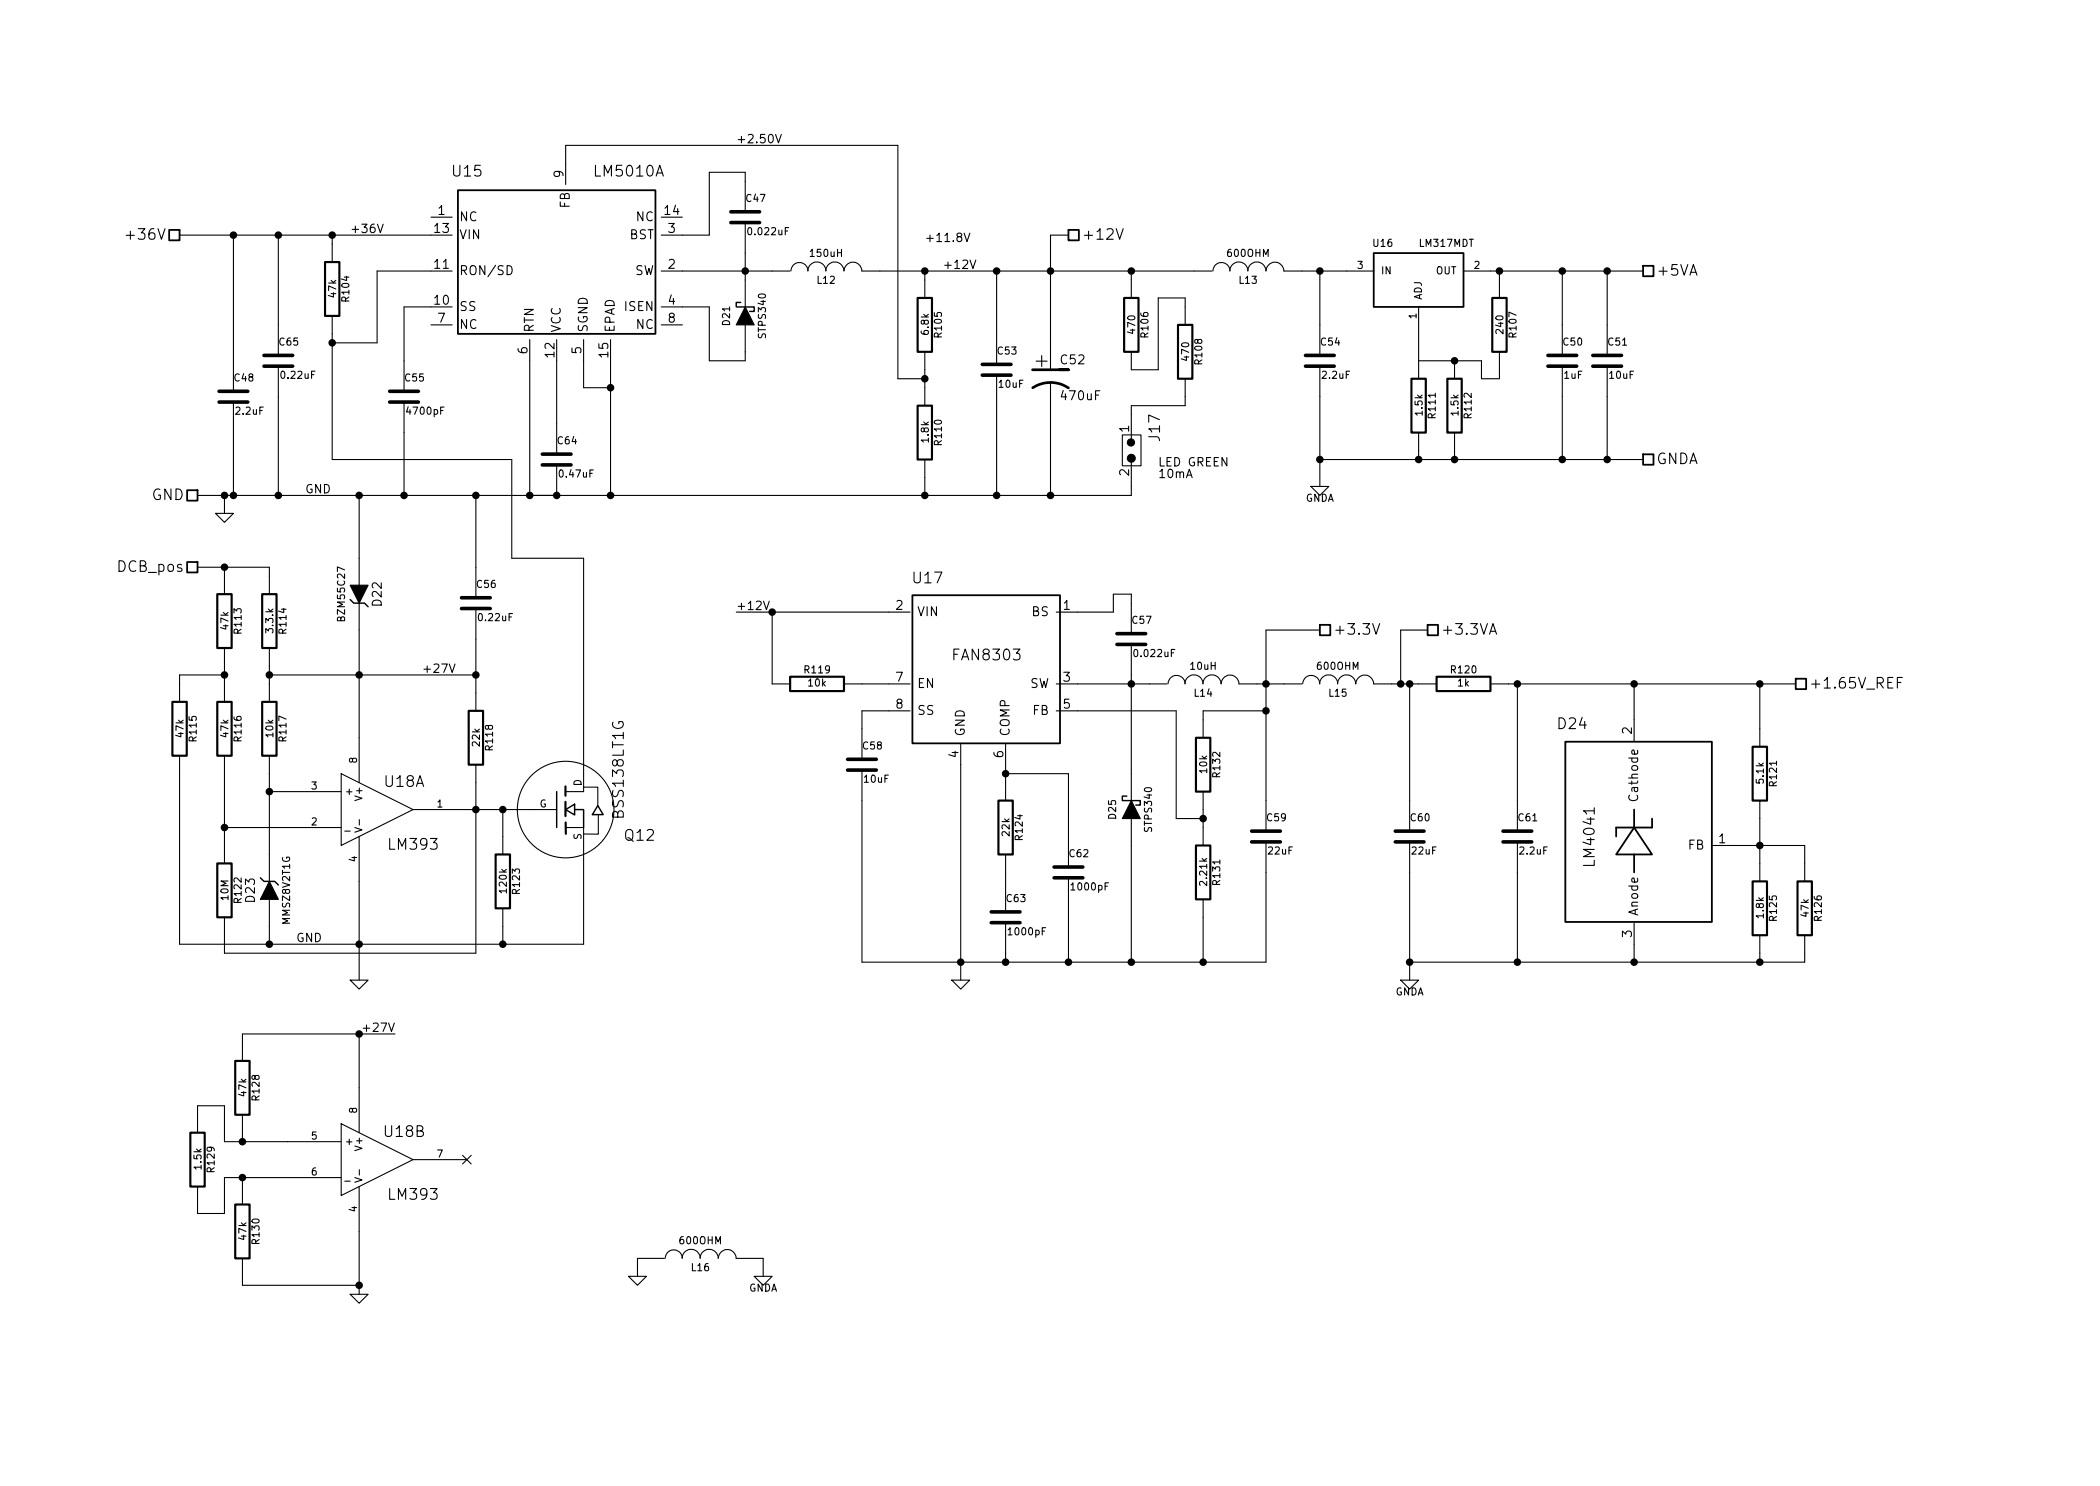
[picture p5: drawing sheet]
<svg xmlns="http://www.w3.org/2000/svg" width="297mm" height="210mm" viewBox="0 0 297 210" stroke-linecap="round" stroke-linejoin="round" font-family="sans-serif">
<g fill="none" stroke="#000" stroke-width=".15">
<path d="M109.7 19l.4 1.2 .4-1.2M17.9 33.3h1.1M25.4 33.3h38.6M33 33.3v22.1M39.4 33.3v17M47 33.3v3.8M53.4 31.7l.4 1.2 .4-1.2M61 30.7h3M64 38.3h-10.7v10.2h-6.3M71.7 37.6a.66 .66 0 0 1 .7 .5 .66 .66 0 0 1-.4 .8h-.3zM80 26.1v-5.5h47v33h3.8M93.5 38.3h18.3"/>
<path d="M93.5 30.7h3M105.4 30v-5.6h-5.1v8.9h-6.8M105.4 31.5v11.9M111.9 38.3a1.19 1.19 0 0 1 1.2-1.1 1.19 1.19 0 0 1 1.2 1.1 1.27 1.27 0 0 1 1.2-1.2 1.27 1.27 0 0 1 1.3 1.2 1.27 1.27 0 0 1 1.3-1.2 1.27 1.27 0 0 1 1.3 1.2M119.4 38.3a1.24 1.24 0 0 1 1.3-1.2 1.24 1.24 0 0 1 1.2 1.2M121.9 38.3h49.5M130.8 38.3v3.9M136.4 33l.4 1.2 .4-1.2M137.2 36.8l.4 1.2 .4-1.2M141 38.3v13.3M151.1 33.3h-2.5v19M157.9 32.4l.5 1.5 .5-1.5"/>
<path d="M160 38.3v3.9M171.6 38.3a1.19 1.19 0 0 1 1.2-1.1 1.19 1.19 0 0 1 1.2 1.1 1.27 1.27 0 0 1 1.2-1.2 1.27 1.27 0 0 1 1.3 1.2 1.27 1.27 0 0 1 1.3-1.2 1.27 1.27 0 0 1 1.2 1.2M179.1 38.3a1.24 1.24 0 0 1 1.3-1.2 1.24 1.24 0 0 1 1.2 1.2M181.6 38.3h12.7M186.7 38.3v12M207 38.3h25.4M212.1 38.3v3.9M221 38.3v12M227.3 38.3v12M33 56.9v13.2M39.4 51.8v18.3M47 44.7v20.3h25.4v14h10.1v33h-2.5"/>
<path d="M57.1 56.9v13.2M61 46h3M64 43.4h-6.9v12M74.9 48.1v22M78.7 48.1v16.2M82.5 48.1v6.8h3.9M86.4 48.1v22M93.5 43.4h6.8v7.6h5.1v-5M93.5 46h3M130.8 49.8v7.6M141 53.1v17M148.6 54.1v16"/>
<path d="M167.6 46v-3.8h-3.8v10.1h-3.8v-2.5M167.6 53.6v3.8h-7.6v5.3M186.7 51.8v17M200.7 43.4v10.2M205.7 51v2.6M212.1 49.8v3.8h-2.6v-2.6h-8.8M221 51.8v13.2M227.3 51.8v13.2M30.5 72.6h2.5l-1.3 1.3zM31.7 70.1v2.5M50.8 70.1v12.7M67.3 70.1v14.5"/>
<path d="M78.7 65.8v4.3M130.8 65v5.1M158.7 61.5h2.7v4.4h-2.7zM160 64.8v5.3h-132.1M185.4 68.8h2.6l-1.3 1.3zM186.7 65h45.7M200.7 61.2v3.8M205.7 61.2v3.8M27.9 80.3h10.2v3.8M31.7 80.3v3.8M31.7 91.7v7.6M31.7 95.5h-6.3v3.8"/>
<path d="M38.1 91.7v7.6M38.1 95.5h29.2M50.8 85.3v25.4M63.6 93.9l.4 1.2 .4-1.2M67.3 86.1v14.5M104.1 86.6h24.6M108 85.1l.4 1.2 .4-1.2M109.2 86.6v10.2h2.6M119.4 96.8h9.3M149.4 86.6h8.1v-2.5h2.5v5.6M149.4 96.8h15.7M160 91.2v22.1"/>
<path d="M165.2 96.7a1.19 1.19 0 0 1 1.2-1.1 1.19 1.19 0 0 1 1.2 1.2M167.6 96.7a1.27 1.27 0 0 1 1.3-1.2 1.27 1.27 0 0 1 1.3 1.3M170.2 96.7a1.27 1.27 0 0 1 1.2-1.2 1.27 1.27 0 0 1 1.3 1.3M172.7 96.7a1.24 1.24 0 0 1 1.3-1.2 1.24 1.24 0 0 1 1.2 1.3M175.3 96.8h8.8M184.3 96.7a1.19 1.19 0 0 1 1.2-1.1 1.19 1.19 0 0 1 1.2 1.2M186.7 96.7a1.27 1.27 0 0 1 1.2-1.2 1.27 1.27 0 0 1 1.3 1.3M186.7 89.1h-7.6v28.5M189.2 96.7a1.27 1.27 0 0 1 1.3-1.2 1.27 1.27 0 0 1 1.2 1.3M191.8 96.7a1.24 1.24 0 0 1 1.3-1.2 1.24 1.24 0 0 1 1.2 1.3M194.2 88.2l.4 1.5 .5-1.5M194.3 96.8h8.9"/>
<path d="M199.4 96.8v20.8M201.9 89.1h-3.8v7.7M210.7 89.7l.5-1.5 .5 1.5M210.8 89.3h.7M210.8 96.8h43.2M214.6 96.8v20.8M231.1 96.8v8M248.9 96.8v8.9M268.4 96.6h.5M269.1 95.9h-.7v1.5M25.4 106.9v26.7h57.1v-16.5h-2.5M31.7 117.1h16.6"/>
<path d="M31.7 106.9v15.3M38.1 112h10.2M38.1 106.9v17.8M48.3 109.5l10.1 5-10.1 5.1zM50.2 117.1l1 .3-1 .3M50.8 118.4v20.3M50.8 116v.7M58.4 114.5h20.3M67.3 108.2v26.7h-35.6v-5.1M71.1 114.5v6.4M82.5 111.4h2.1v2.6M84.6 115.3v2.7h-2"/>
<path d="M121.9 109v27.1h57.2v-17M128.7 100.6h-6.8v6.8M135.9 105.2v33.5M142.2 105.2v8.1M142.2 109.5h8.9v13.2M149.4 100.6h17v15.2h3.8M160 115.8v20.3M170.2 112v7.6M179.1 100.6h-8.9v3.8M199.4 119.1v19.6M214.6 119.1v17M225.5 114.3v.9"/>
<path d="M242.1 119.6h13.2v5.1M248.9 113.3v11.4M38.1 127.2v6.4M49.5 138.7h2.6l-1.3 1.2zM71.1 128.5v5.1M134.6 138.7h2.6l-1.3 1.2zM142.2 120.9v8.1M142.2 130.6v5.5M151.1 124.2v11.9M170.2 127.2v8.9M198.1 138.7h2.6l-1.3 1.2zM231.1 130.6v5.5"/>
<path d="M248.9 132.3v3.8M255.3 132.3v3.8h-55.9M34.3 157.7v3.8M48.3 159l10.1 5.1-10.1 5.1zM50.8 146.3v14M51.4 145.5h.9M55.9 146.3h-21.6v3.8M27.9 160.3v-3.8h3.8v5h16.6M34.3 166.6v3.8M34.3 178v3.9h16.5M48.3 166.6h-16.6v5.1h-3.8v-3.8M50.2 166.6l1 .3-1 .4"/>
<path d="M50.8 167.9v15.2M50.8 165.5v.8M58.4 164.1h7.6M65.4 163.5l1.2 1.2M66.6 163.5l-1.2 1.2M94 178h-3.8v2.6M94.1 178a1.19 1.19 0 0 1 1.2-1.1 1.19 1.19 0 0 1 1.2 1.1M96.5 178a1.27 1.27 0 0 1 1.3-1.2 1.27 1.27 0 0 1 1.2 1.2M99 178a1.27 1.27 0 0 1 1.3-1.2 1.27 1.27 0 0 1 1.3 1.2M101.6 178a1.24 1.24 0 0 1 1.3-1.2 1.24 1.24 0 0 1 1.2 1.2M104.1 178h3.8v2.6M49.5 183.1h2.6l-1.3 1.3z"/>
<path d="M88.9 180.6h2.5l-1.2 1.3zM106.7 180.6h2.5l-1.3 1.3z"/>
<circle cx="80" cy="114.5" r="6.8"/>
</g>
<g fill="none" stroke="#000" stroke-width=".25">
<path d="M23.9 32.5h1.5v1.5h-1.5zM64.8 26.9h27.9v20.3h-27.9zM151.1 32.5h1.5v1.5h-1.5zM194.3 35.8h12.7v7.6h-12.7zM232.4 37.6h1.5v1.5h-1.5zM26.5 69.4h1.4v1.4h-1.4zM26.5 79.5h1.4v1.5h-1.4zM232.4 64.3h1.5v1.5h-1.5zM129.1 84.2h20.8v21h-20.8zM186.7 88.4h1.5v1.5h-1.5zM201.9 88.4h1.5v1.5h-1.5zM254 96h1.5v1.5h-1.5z"/>
<path d="M221.4 104.9h20.7v25.5h-20.7zM231.1 117.1l2.6 3.8h-5.1zM231.1 114.5v2.6M233.7 115.8v1.3h-5.1v1.3M231.1 120.9v2.5"/>
</g>
<g fill="none" stroke="#000" stroke-width=".3">
<path d="M46 37.1h2v7.6h-2zM129.8 57.4h2v7.6h-2zM129.8 42.2h2v7.6h-2zM159 42.2h2v7.6h-2zM166.6 46h2.1v7.6h-2.1zM199.6 53.6h2.1v7.6h-2.1zM204.7 53.6h2.1v7.6h-2.1zM211.1 42.2h2v7.6h-2zM24.4 99.3h2v7.6h-2zM30.7 84.1h2.1v7.6h-2.1zM30.7 99.3h2.1v7.6h-2.1zM37.1 84.1h2v7.6h-2z"/>
<path d="M37.1 99.3h2v7.6h-2zM111.8 95.8h7.6v2h-7.6zM203.2 95.8h7.6v2h-7.6zM66.3 100.6h2v7.6h-2zM80 111.3v1.3M80 113.5v2M80 116.4v1.6M141.2 113.3h2.1v7.6h-2.1zM169.2 104.4h2v7.6h-2zM169.2 119.6h2v7.6h-2zM247.9 105.7h2v7.6h-2zM30.7 122.2h2.1v7.6h-2.1z"/>
<path d="M70.1 120.9h2v7.6h-2zM247.9 124.7h2v7.6h-2zM254.3 124.7h2v7.6h-2zM33.3 150.1h2v7.6h-2zM26.9 160.3h2.1v7.6h-2.1zM33.3 170.4h2v7.6h-2z"/>
</g>
<g fill="none" stroke="#000" stroke-width=".51">
<path d="M103.4 31.5h4M103.4 30h4M31 56.9h4.1M31 55.4h4.1M37.3 51.8h4.1M37.3 50.3h4.1M55.1 56.9h4.1M55.1 55.4h4.1M138.9 53.1h4.1M138.9 51.6h4.1M184.7 51.8h4M184.7 50.3h4"/>
<path d="M218.9 51.8h4.1M218.9 50.3h4.1M225.3 51.8h4.1M225.3 50.3h4.1M76.7 65.8h4.1M76.7 64.3h4.1M65.3 86.1h4M65.3 84.6h4M158 91.2h4.1M158 89.7h4.1M119.9 109h4.1M119.9 107.4h4.1"/>
<path d="M177 119.1h4.1M177 117.6h4.1M197.4 119.1h4M197.4 117.6h4M212.6 119.1h4.1M212.6 117.6h4.1M140.2 130.6h4.1M140.2 129h4.1M149.1 124.2h4.1M149.1 122.7h4.1"/>
</g>
<g fill="#000" stroke="#000" stroke-width=".15">
<path d="M105.4 43.4l1.3 2.6h-2.6zM49.5 82.8h2.6l-1.3 2.5zM160 113.3l1.3 2.5h-2.6zM38.1 124.7l1.3 2.5h-2.6z"/>
<circle cx="160" cy="62.6" r=".51"/>
<circle cx="160" cy="64.8" r=".56"/>
</g>
<path d="M104.8 42.8h-.7v.6h2.6v.7h-.7M49.5 84.8l.5 .5h1.6l.5 .5M78.7 112v5.1M80 114.5l1.3-.7v1.5zM81.3 114.5h1.2v2.6M84.6 114l.7 1.3h-1.5zM159.4 112.6h-.7v.7h2.6v.6h-.6M36.8 124.2l.5 .5h1.6l.5 .5" fill="none" stroke="#000" stroke-width=".2"/>
<path d="M146 52.3h5.1h-1.2M146.1 54.9a4.6 4.6 0 0 1 5 0" fill="none" stroke="#000" stroke-width=".38"/>
<g fill="#000" stroke="#000" stroke-width=".25">
<circle cx="33" cy="33.3" r=".41"/>
<circle cx="39.4" cy="33.3" r=".41"/>
<circle cx="47" cy="33.3" r=".41"/>
<circle cx="105.4" cy="38.3" r=".41"/>
<circle cx="130.8" cy="38.3" r=".41"/>
<circle cx="141" cy="38.3" r=".41"/>
<circle cx="148.6" cy="38.3" r=".41"/>
<circle cx="160" cy="38.3" r=".41"/>
<circle cx="186.7" cy="38.3" r=".41"/>
<circle cx="212.1" cy="38.3" r=".41"/>
<circle cx="221" cy="38.3" r=".41"/>
<circle cx="227.3" cy="38.3" r=".41"/>
<circle cx="47" cy="48.5" r=".41"/>
<circle cx="86.4" cy="54.9" r=".41"/>
<circle cx="130.8" cy="53.6" r=".41"/>
<circle cx="205.7" cy="51" r=".41"/>
<circle cx="31.7" cy="70.1" r=".41"/>
<circle cx="33" cy="70.1" r=".41"/>
<circle cx="39.4" cy="70.1" r=".41"/>
<circle cx="50.8" cy="70.1" r=".41"/>
<circle cx="57.1" cy="70.1" r=".41"/>
<circle cx="67.3" cy="70.1" r=".41"/>
<circle cx="74.9" cy="70.1" r=".41"/>
<circle cx="78.7" cy="70.1" r=".41"/>
<circle cx="86.4" cy="70.1" r=".41"/>
<circle cx="130.8" cy="70.1" r=".41"/>
<circle cx="141" cy="70.1" r=".41"/>
<circle cx="148.6" cy="70.1" r=".41"/>
<circle cx="186.7" cy="65" r=".41"/>
<circle cx="200.7" cy="65" r=".41"/>
<circle cx="205.7" cy="65" r=".41"/>
<circle cx="221" cy="65" r=".41"/>
<circle cx="227.3" cy="65" r=".41"/>
<circle cx="31.7" cy="95.5" r=".41"/>
<circle cx="31.7" cy="80.3" r=".41"/>
<circle cx="38.1" cy="95.5" r=".41"/>
<circle cx="50.8" cy="95.5" r=".41"/>
<circle cx="67.3" cy="95.5" r=".41"/>
<circle cx="109.2" cy="86.6" r=".41"/>
<circle cx="160" cy="96.8" r=".41"/>
<circle cx="179.1" cy="96.8" r=".41"/>
<circle cx="198.1" cy="96.8" r=".41"/>
<circle cx="199.4" cy="96.8" r=".41"/>
<circle cx="214.6" cy="96.8" r=".41"/>
<circle cx="231.1" cy="96.8" r=".41"/>
<circle cx="248.9" cy="96.8" r=".41"/>
<circle cx="31.7" cy="117.1" r=".41"/>
<circle cx="38.1" cy="112" r=".41"/>
<circle cx="67.3" cy="114.5" r=".41"/>
<circle cx="71.1" cy="114.5" r=".41"/>
<circle cx="142.2" cy="109.5" r=".41"/>
<circle cx="170.2" cy="115.8" r=".41"/>
<circle cx="179.1" cy="100.6" r=".41"/>
<circle cx="248.9" cy="119.6" r=".41"/>
<circle cx="38.1" cy="133.6" r=".41"/>
<circle cx="50.8" cy="133.6" r=".41"/>
<circle cx="71.1" cy="133.6" r=".41"/>
<circle cx="135.9" cy="136.1" r=".41"/>
<circle cx="142.2" cy="136.1" r=".41"/>
<circle cx="151.1" cy="136.1" r=".41"/>
<circle cx="160" cy="136.1" r=".41"/>
<circle cx="170.2" cy="136.1" r=".41"/>
<circle cx="199.4" cy="136.1" r=".41"/>
<circle cx="214.6" cy="136.1" r=".41"/>
<circle cx="231.1" cy="136.1" r=".41"/>
<circle cx="248.9" cy="136.1" r=".41"/>
<circle cx="50.8" cy="146.3" r=".41"/>
<circle cx="34.3" cy="166.6" r=".41"/>
<circle cx="34.3" cy="161.5" r=".41"/>
<circle cx="50.8" cy="181.9" r=".41"/>
</g>
<text font-size="2.8" x="146.5" y="52.1">+</text>
<g font-size="2.1">
<text x="64.1" y="25.1">U15</text>
<text x="84.3" y="25.1">LM5010A</text>
<text x="18.6" y="34">+36V</text>
<text x="153" y="34">+12V</text>
<text x="234.3" y="39.1">+5VA</text>
<text x="164.2" y="62.3" transform="rotate(-90 164.2 62.3)">J17</text>
<text x="234.3" y="65.8">GNDA</text>
<text x="21.4" y="70.8">GND</text>
<text x="16.6" y="81">DCB_pos</text>
<text x="129.2" y="82.6">U17</text>
<text x="188.6" y="89.9">+3.3V</text>
<text x="203.8" y="89.9">+3.3VA</text>
<text x="135" y="93.5">FAN8303</text>
<text x="255.9" y="97.5">+1.65V_REF</text>
<text x="220.4" y="103.2">D24</text>
<text x="54.4" y="111.4">U18A</text>
<text x="88.3" y="115.6" transform="rotate(-90 88.3 115.6)">BSS138LT1G</text>
<text x="88.4" y="119">Q12</text>
<text x="55.1" y="120.3">LM393</text>
<text x="225.7" y="122.3" transform="rotate(-90 225.7 122.3)">LM4041</text>
<text x="54.4" y="161">U18B</text>
<text x="55.1" y="169.8">LM393</text>
</g>
<g font-size="1.8">
<text x="79.8" y="25.1" transform="rotate(-90 79.8 25.1)">9</text>
<text x="80.6" y="29.5" transform="rotate(-90 80.6 29.5)">FB</text>
<text x="61.5" y="33">13</text>
<text x="62" y="30.5">1</text>
<text x="65" y="31.4">NC</text>
<text x="65" y="33.9">VIN</text>
<text x="89" y="33.9">BST</text>
<text x="89.9" y="31.4">NC</text>
<text x="94.1" y="30.5">14</text>
<text x="94.5" y="33">3</text>
<text x="61.5" y="38.1">11</text>
<text x="65" y="39">RON/SD</text>
<text x="89.7" y="39">SW</text>
<text x="94.5" y="38.1">2</text>
<text x="61.5" y="43.2">10</text>
<text x="62" y="45.7">7</text>
<text x="65" y="46.6">NC</text>
<text x="65" y="44.1">SS</text>
<text x="75.6" y="47" transform="rotate(-90 75.6 47)">RTN</text>
<text x="79.4" y="47" transform="rotate(-90 79.4 47)">VCC</text>
<text x="83.2" y="47" transform="rotate(-90 83.2 47)">SGND</text>
<text x="87" y="47" transform="rotate(-90 87 47)">EPAD</text>
<text x="88.4" y="44.1">ISEN</text>
<text x="89.9" y="46.6">NC</text>
<text x="94.5" y="43.2">4</text>
<text x="94.5" y="45.7">8</text>
<text x="74.7" y="50" transform="rotate(-90 74.7 50)">6</text>
<text x="78.5" y="50.5" transform="rotate(-90 78.5 50.5)">12</text>
<text x="82.3" y="50" transform="rotate(-90 82.3 50)">5</text>
<text x="86.1" y="50.5" transform="rotate(-90 86.1 50.5)">15</text>
<text x="150.1" y="51.6">C52</text>
<text x="150.3" y="56.7">470uF</text>
<text x="159.8" y="61.1" transform="rotate(-90 159.8 61.1)">1</text>
<text x="159.8" y="67.3" transform="rotate(-90 159.8 67.3)">2</text>
<text x="54.1" y="85.7" transform="rotate(-90 54.1 85.7)">D22</text>
<text x="126.7" y="86.4">2</text>
<text x="129.7" y="87.2">VIN</text>
<text x="145.9" y="87.2">BS</text>
<text x="150.4" y="86.4">1</text>
<text x="126.7" y="96.5">7</text>
<text x="126.7" y="100.3">8</text>
<text x="129.7" y="97.4">EN</text>
<text x="129.7" y="101.2">SS</text>
<text x="145.5" y="97.4">SW</text>
<text x="146" y="101.2">FB</text>
<text x="150.4" y="96.5">3</text>
<text x="150.4" y="100.3">5</text>
<text x="135.6" y="107.2" transform="rotate(-90 135.6 107.2)">4</text>
<text x="136.5" y="104.2" transform="rotate(-90 136.5 104.2)">GND</text>
<text x="142" y="107.2" transform="rotate(-90 142 107.2)">6</text>
<text x="142.9" y="104.2" transform="rotate(-90 142.9 104.2)">COMP</text>
<text x="230.9" y="103.8" transform="rotate(-90 230.9 103.8)">2</text>
<text x="231.8" y="112.9" transform="rotate(-90 231.8 112.9)">Cathode</text>
<text x="243.1" y="119.4">1</text>
<text x="238.7" y="120.3">FB</text>
<text x="36.1" y="127.6" transform="rotate(-90 36.1 127.6)">D23</text>
<text x="231.8" y="129.6" transform="rotate(-90 231.8 129.6)">Anode</text>
<text x="230.9" y="132.6" transform="rotate(-90 230.9 132.6)">3</text>
</g>
<g font-size="1.7">
<text x="104.1" y="20.3">+2.50V</text>
<text x="49.5" y="33">+36V</text>
<text x="130.8" y="34.3">+11.8V</text>
<text x="133.3" y="38.1">+12V</text>
<text x="43.2" y="69.8">GND</text>
<text x="163.8" y="66">LED GREEN</text>
<text x="163.8" y="67.7">10mA</text>
<text x="104.1" y="86.4">+12V</text>
<text x="59.7" y="95.2">+27V</text>
<text x="41.9" y="133.3">GND</text>
<text x="51.9" y="146">+27V</text>
</g>
<g font-size="1.4">
<text x="105.6" y="28.6">C47</text>
<text x="106" y="33.3">0.022uF</text>
<text x="194.3" y="35">U16</text>
<text x="200.8" y="35">LM317MDT</text>
<text x="114.7" y="36.4">150uH</text>
<text x="115.6" y="40.2">L12</text>
<text x="173.7" y="36.4">600OHM</text>
<text x="175.3" y="40.2">L13</text>
<text x="192" y="38.1">3</text>
<text x="195.3" y="38.9">IN</text>
<text x="203" y="38.9">OUT</text>
<text x="208.5" y="38.1">2</text>
<text x="47.6" y="42" transform="rotate(-90 47.6 42)">47k</text>
<text x="49.5" y="42.6" transform="rotate(-90 49.5 42.6)">R104</text>
<text x="103.3" y="46" transform="rotate(-90 103.3 46)">D21</text>
<text x="108.4" y="47.7" transform="rotate(-90 108.4 47.7)">STPS340</text>
<text x="131.4" y="47.3" transform="rotate(-90 131.4 47.3)">6.8k</text>
<text x="133.3" y="47.6" transform="rotate(-90 133.3 47.6)">R105</text>
<text x="160.6" y="47.1" transform="rotate(-90 160.6 47.1)">470</text>
<text x="162.5" y="47.6" transform="rotate(-90 162.5 47.6)">R106</text>
<text x="200.4" y="45.1" transform="rotate(-90 200.4 45.1)">1</text>
<text x="201.2" y="42.4" transform="rotate(-90 201.2 42.4)">ADJ</text>
<text x="212.7" y="47.1" transform="rotate(-90 212.7 47.1)">240</text>
<text x="214.6" y="47.6" transform="rotate(-90 214.6 47.6)">R107</text>
<text x="39.5" y="48.9">C65</text>
<text x="39.9" y="53.6">0.22uF</text>
<text x="141.1" y="50.2">C53</text>
<text x="168.2" y="50.9" transform="rotate(-90 168.2 50.9)">470</text>
<text x="170.1" y="51.5" transform="rotate(-90 170.1 51.5)">R108</text>
<text x="186.9" y="48.9">C54</text>
<text x="187.1" y="53.6">2.2uF</text>
<text x="221.2" y="48.9">C50</text>
<text x="221.3" y="53.6">1uF</text>
<text x="227.5" y="48.9">C51</text>
<text x="227.7" y="53.6">10uF</text>
<text x="33.2" y="54">C48</text>
<text x="33.4" y="58.7">2.2uF</text>
<text x="57.3" y="54">C55</text>
<text x="57.7" y="58.7">4700pF</text>
<text x="141.3" y="54.9">10uF</text>
<text x="201.3" y="58.7" transform="rotate(-90 201.3 58.7)">1.5k</text>
<text x="203.1" y="59.1" transform="rotate(-90 203.1 59.1)">R111</text>
<text x="206.3" y="58.7" transform="rotate(-90 206.3 58.7)">1.5k</text>
<text x="208.2" y="59.1" transform="rotate(-90 208.2 59.1)">R112</text>
<text x="78.9" y="62.9">C64</text>
<text x="131.4" y="62.5" transform="rotate(-90 131.4 62.5)">1.8k</text>
<text x="133.3" y="62.9" transform="rotate(-90 133.3 62.9)">R110</text>
<text x="79.2" y="67.6">0.47uF</text>
<text x="184.6" y="71">GNDA</text>
<text x="67.5" y="83.2">C56</text>
<text x="32.4" y="89" transform="rotate(-90 32.4 89)">47k</text>
<text x="34.2" y="89.6" transform="rotate(-90 34.2 89.6)">R113</text>
<text x="38.7" y="89.4" transform="rotate(-90 38.7 89.4)">3.3.k</text>
<text x="40.6" y="89.6" transform="rotate(-90 40.6 89.6)">R114</text>
<text x="48.8" y="87.7" transform="rotate(-90 48.8 87.7)">BZM55C27</text>
<text x="67.8" y="87.9">0.22uF</text>
<text x="160.2" y="88.3">C57</text>
<text x="113.9" y="95.3">R119</text>
<text x="160.6" y="93">0.022uF</text>
<text x="168.5" y="94.8">10uH</text>
<text x="186.4" y="94.8">600OHM</text>
<text x="205.3" y="95.3">R120</text>
<text x="114.4" y="97.2">10k</text>
<text x="169" y="98.6">L14</text>
<text x="188" y="98.6">L15</text>
<text x="206.2" y="97.2">1k</text>
<text x="26" y="104.3" transform="rotate(-90 26 104.3)">47k</text>
<text x="27.9" y="104.8" transform="rotate(-90 27.9 104.8)">R115</text>
<text x="32.4" y="104.3" transform="rotate(-90 32.4 104.3)">47k</text>
<text x="34.2" y="104.8" transform="rotate(-90 34.2 104.8)">R116</text>
<text x="38.7" y="104.3" transform="rotate(-90 38.7 104.3)">10k</text>
<text x="40.6" y="104.8" transform="rotate(-90 40.6 104.8)">R117</text>
<text x="50.5" y="107.9" transform="rotate(-90 50.5 107.9)">8</text>
<text x="67.9" y="105.5" transform="rotate(-90 67.9 105.5)">22k</text>
<text x="69.8" y="106.1" transform="rotate(-90 69.8 106.1)">R118</text>
<text x="122.1" y="106.1">C58</text>
<text x="44.1" y="111.8">3</text>
<text x="48.8" y="112.5">+</text>
<text x="51.3" y="113" transform="rotate(-90 51.3 113)">V+</text>
<text x="82.3" y="111.2" transform="rotate(-90 82.3 111.2)">D</text>
<text x="122.3" y="110.8">10uF</text>
<text x="170.8" y="109.3" transform="rotate(-90 170.8 109.3)">10k</text>
<text x="172.6" y="109.9" transform="rotate(-90 172.6 109.9)">R132</text>
<text x="249.5" y="110.8" transform="rotate(-90 249.5 110.8)">5.1k</text>
<text x="251.4" y="111.1" transform="rotate(-90 251.4 111.1)">R121</text>
<text x="44.1" y="116.8">2</text>
<text x="48.8" y="117.6">_</text>
<text x="61.8" y="114.3">1</text>
<text x="76.3" y="114.3">G</text>
<text x="82.3" y="118.8" transform="rotate(-90 82.3 118.8)">S</text>
<text x="142.8" y="118.2" transform="rotate(-90 142.8 118.2)">22k</text>
<text x="144.7" y="118.8" transform="rotate(-90 144.7 118.8)">R124</text>
<text x="157.9" y="115.8" transform="rotate(-90 157.9 115.8)">D25</text>
<text x="163" y="117.6" transform="rotate(-90 163 117.6)">STPS340</text>
<text x="179.2" y="116.3">C59</text>
<text x="199.6" y="116.3">C60</text>
<text x="214.8" y="116.3">C61</text>
<text x="50.5" y="121.9" transform="rotate(-90 50.5 121.9)">4</text>
<text x="151.3" y="121.3">C62</text>
<text x="170.8" y="125.1" transform="rotate(-90 170.8 125.1)">2.21k</text>
<text x="172.6" y="125.1" transform="rotate(-90 172.6 125.1)">R131</text>
<text x="179.4" y="120.9">22uF</text>
<text x="199.7" y="120.9">22uF</text>
<text x="215" y="120.9">2.2uF</text>
<text x="32.4" y="127.3" transform="rotate(-90 32.4 127.3)">10M</text>
<text x="34.2" y="127.7" transform="rotate(-90 34.2 127.7)">R122</text>
<text x="41.1" y="130.7" transform="rotate(-90 41.1 130.7)">MMSZ8V2T1G</text>
<text x="71.7" y="126.3" transform="rotate(-90 71.7 126.3)">120k</text>
<text x="73.6" y="126.4" transform="rotate(-90 73.6 126.4)">R123</text>
<text x="142.4" y="127.7">C63</text>
<text x="151.7" y="126">1000pF</text>
<text x="249.5" y="129.8" transform="rotate(-90 249.5 129.8)">1.8k</text>
<text x="251.4" y="130.2" transform="rotate(-90 251.4 130.2)">R125</text>
<text x="255.9" y="129.7" transform="rotate(-90 255.9 129.7)">47k</text>
<text x="257.7" y="130.2" transform="rotate(-90 257.7 130.2)">R126</text>
<text x="142.8" y="132.4">1000pF</text>
<text x="197.3" y="140.9">GNDA</text>
<text x="34.9" y="155.1" transform="rotate(-90 34.9 155.1)">47k</text>
<text x="36.8" y="155.6" transform="rotate(-90 36.8 155.6)">R128</text>
<text x="44.1" y="161.3">5</text>
<text x="50.5" y="157.5" transform="rotate(-90 50.5 157.5)">8</text>
<text x="28.5" y="165.4" transform="rotate(-90 28.5 165.4)">1.5k</text>
<text x="30.4" y="165.8" transform="rotate(-90 30.4 165.8)">R129</text>
<text x="44.1" y="166.4">6</text>
<text x="48.8" y="162">+</text>
<text x="48.8" y="167.1">_</text>
<text x="51.3" y="162.6" transform="rotate(-90 51.3 162.6)">V+</text>
<text x="61.8" y="163.8">7</text>
<text x="50.5" y="171.4" transform="rotate(-90 50.5 171.4)">4</text>
<text x="34.9" y="175.4" transform="rotate(-90 34.9 175.4)">47k</text>
<text x="36.8" y="175.9" transform="rotate(-90 36.8 175.9)">R130</text>
<text x="96.2" y="176.1">600OHM</text>
<text x="97.8" y="179.9">L16</text>
<text x="105.9" y="182.8">GNDA</text>
</g>
</svg>
